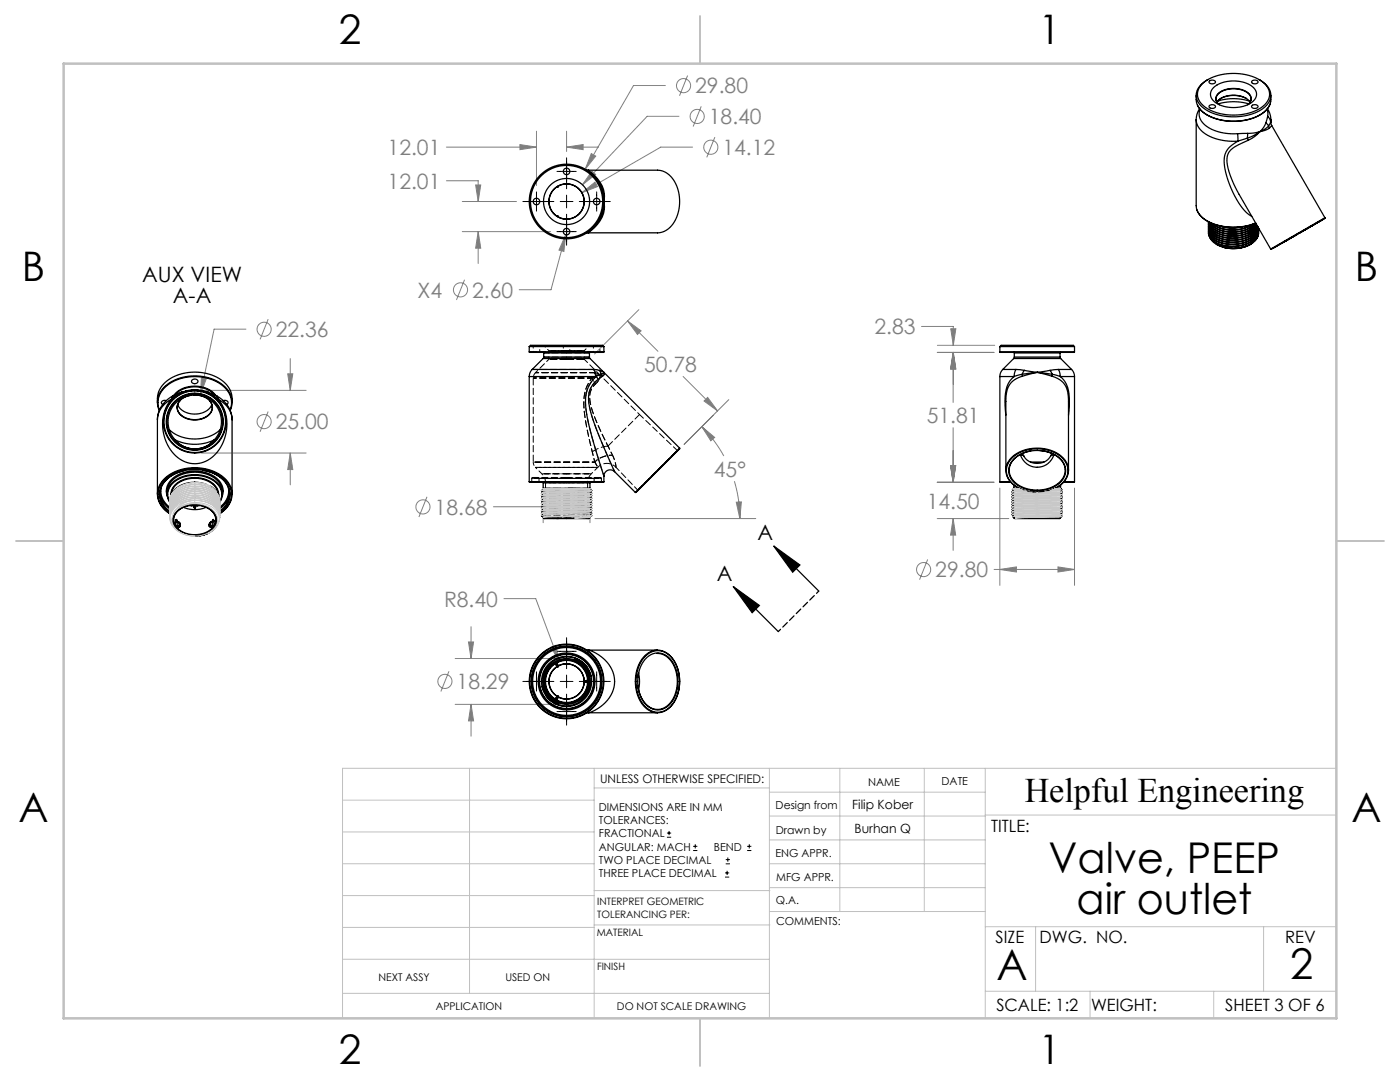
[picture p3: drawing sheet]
<svg xmlns="http://www.w3.org/2000/svg" width="279mm" height="216mm" viewBox="0 0 279 216" stroke-linecap="round" stroke-linejoin="round" font-family="sans-serif">
<g fill="none" stroke="#808080" stroke-width=".2">
<path d="M132.8 17.1h-6.4l-9.6 16.7M137.2 15.1l-1.6 4M89.1 29.4h18M89.1 36.1h6.3v4.1M94.9 36.9h1l-.5 3.3zM103.8 28.8l3.3 .6-3.3 .5zM107.1 26.2v10.8M113.1 29.4h6.3M113.1 26.2v4M113.1 29.4l3.3-.6v1.1zM116.1 38.4l2.6-2 .5 .8zM118 30.6l.9 .6-2.1 2.6z"/>
<path d="M118.1 34.1l.8 .7-2.7 2.1zM135.5 23.2h-6.3l-13 13.7M138.2 29.4h-6.3l-15.8 9M139.9 21.2l-1.6 4.1M142.7 27.4l-1.6 4M92.3 46.2h17.6M92.3 40.2h10.8M92.7 55.8l-1.6 4.1M95.4 46.2v6.4M95.4 46.2l.5 3.3h-1zM112.9 46.8l-2.9 11h-6.4M112.9 46.8l-.4 3.4-.9-.3z"/>
<path d="M40.1 77.9h21M40.2 75.3l1 .2-1.2 3.2zM49.1 65.7h-6.4l-2.7 13M53.5 63.7l-1.6 4M57.4 74.6h1l-.5 3.3zM57.9 71.5v6.4M125.2 64l6.1 6.1M125.2 64l2.7 2-.7 .7zM127.5 61.8l-8.8 8.8M136.3 75.1l6.9 6.9M145.4 79.7l-8.9 9M183.9 65.1h6.4v3.8"/>
<path d="M187 70.3h11.4M187.1 68.9h11.4M189.7 65.6h1.1l-.5 3.3zM190.2 70.3l.5 3.3h-1zM190.2 70.3v10M190.3 70.3v6.4M190.3 70.3l.5 3.3h-1.1zM40.1 90.4h21M53.5 82.1l-1.6 4M57.9 90.4v6.3M57.9 90.4l.5 3.3h-1zM85.2 99.1l-1.6 4.1"/>
<path d="M108.4 98.7v5.6M117.7 98.7v5.6M140.1 85.1l2.5 2.2-.7 .6zM140.1 85.1a25.9 25.9 0 0 1 4.4 5.9M140.5 80l.7-.7 2 2.7zM146.6 96a25.9 25.9 0 0 1 1.1 7.5M187 96.2h11.4M189.7 92.9h1l-.5 3.3zM190.2 85.3v10.9M199.5 97.4v19.4M214.4 97.4v19.4M98.5 101.1h19.2"/>
<path d="M100.6 119.4h6.3l4.7 12.6M108.4 101.1l3.3-.5v1zM114.4 100.6l3.3 .5-3.3 .5zM118.7 103.5h32.1M146.9 100.2l1.1-.1-.3 3.4zM185.1 111.6l-1.6 4.1M187 103.5h14.3M190.2 103.5l.5 3.3h-1zM190.2 103.5v6.3M198.4 113.6h16M199.5 113.6l3.3-.5v1zM211.1 113.1l3.3 .5-3.3 .5z"/>
<path d="M89.6 133.9l-1.6 4.1M90.8 131.4h21M93.5 128.1h1l-.5 3.3zM94 125.1v6.3M110 129.1l.9-.3 .7 3.2zM90.8 140.5h21M94 140.5v6.4M94 140.5l.5 3.3h-1z"/>
<circle cx="136.4" cy="17.1" r="1.41"/>
<circle cx="139.1" cy="23.2" r="1.41"/>
<circle cx="141.9" cy="29.4" r="1.41"/>
<circle cx="91.9" cy="57.8" r="1.41"/>
<circle cx="52.7" cy="65.7" r="1.41"/>
<circle cx="52.7" cy="84.1" r="1.41"/>
<circle cx="84.4" cy="101.1" r="1.41"/>
<circle cx="184.3" cy="113.7" r="1.41"/>
<circle cx="88.8" cy="136" r="1.41"/>
</g>
<g fill="none" stroke="#000" stroke-width=".2">
<path d="M107.1 38.3v3.8M111.2 34.2h3.8M113.1 31.5v6.2M113.1 38.9v2.6M119.1 38.3v3.8M104.4 40.2h6.1M111.2 46.2h3.8M111.8 40.2h2.5M113.1 42.8v6.1M115.6 40.2h6.2M104.4 136h6.1M107.1 134.1v3.8"/>
<path d="M111.2 130h3.8M111.8 136h2.5M113.1 127.3v6.1M113.1 134.7v2.5M113.1 138.5v6.2M115.6 136h6.2M119.1 134.1v3.8M111.2 142h3.8M133.1 167.1h.8M133.1 166.2h.8M133.5 165.8v.8M138.3 169.7h.9"/>
<path d="M138.3 168.9h.9M138.8 168.5v.8M144.7 175h.8M144.7 174.2h.8M144.8 172.4h.9M144.8 171.5h.9M145.1 173.8v.8M145.3 171.1v.8M149.1 169.7h.9M149.1 168.9h.9M149.5 168.5v.8"/>
</g>
<path d="M146.3 117l5.2 3.8-1.4 1.5zM146.3 117l9 9M154.4 109l5.2 3.7-1.4 1.5zM154.4 109l9 8.9" fill="none" stroke="#000" stroke-width=".25"/>
<path d="M155.3 126l8.1-8.1" fill="none" stroke="#000" stroke-width=".25" stroke-dasharray="1.3 .6" stroke-dashoffset=".6"/>
<g fill="none" stroke="#c0c0c0" stroke-width=".2">
<path d="M68.4 159.7h50.2M93.7 153.3v44.9M118.6 153.3v49.9M118.6 157.2h34.9M153.5 153.3v49.9M153.5 158.1h43.1M167.6 153.3v28.6M184.5 153.3v28.6M196.6 153.3v49.9M266.7 153.3h-198.3v49.9M68.4 178.7h50.2M68.4 172.4h50.2"/>
<path d="M68.4 166h50.2M118.6 177.7h35.1M153.5 167.6h43.1M153.5 162.8h43.1M153.5 172.4h43.1M153.5 177.1h43.1M196.6 162.6h70.1M68.4 198.2h85.1M68.4 185.1h50.2M68.4 191.4h50.2M118.6 191.4h34.9M118.6 184.6h35.1"/>
<path d="M153.7 181.9h42.9M196.6 197.8h70.1M196.6 184.9h70.1M206.7 184.9v12.9M217.5 197.8v5.4M242.2 197.8v5.4M252.2 184.9v12.9"/>
</g>
<path d="M139.7 3.2v9.5M3.2 107.9h9.5M266.7 107.9h9.5M139.7 203.2v9.5" fill="none" stroke="#c0c0c0" stroke-width=".25"/>
<path d="M12.7 12.7h254v190.5h-254z" fill="none" stroke="#c0c0c0" stroke-width=".5"/>
<path d="M146.3 117l5.2 3.8-1.4 1.5zM154.4 109l5.2 3.7-1.4 1.5z" fill="#000"/>
<path d="M146.9 100.2l1.1-.1-.3 3.4zM140.1 85.1l2.5 2.2-.7 .6zM125.2 64l2.7 2-.7 .7zM140.5 80l.7-.7 2 2.7zM108.4 101.1l3.3-.5v1zM114.4 100.6l3.3 .5-3.3 .5zM118 30.6l-1.2 3.2 2.1-2.6zM118.1 34.1l-1.9 2.8 2.7-2.1zM116.1 38.4l3.1-1.2-.5-.8zM112.9 46.8l-1.3 3.1 .9 .3zM113.1 29.4l3.3-.6v1.1zM103.8 28.8l3.3 .6-3.3 .5zM95.4 46.2l.5 3.3h-1zM94.9 36.9h1l-.5 3.3zM189.7 92.9h1l-.5 3.3zM190.2 103.5l.5 3.3h-1zM189.7 92.9h1l-.5 3.3zM190.2 70.3l.5 3.3h-1zM189.7 65.6h1.1l-.5 3.3zM190.3 70.3l.5 3.3h-1.1zM199.5 113.6l3.3-.5v1zM211.1 113.1l3.3 .5-3.3 .5zM40.2 75.3l-.2 3.4 1.2-3.2zM57.4 74.6h1l-.5 3.3zM57.9 90.4l.5 3.3h-1zM110 129.1l1.6 2.9-.7-3.2zM93.5 128.1h1l-.5 3.3zM94 140.5l.5 3.3h-1z" fill="#808080"/>
<g fill="none" stroke="#000" stroke-width=".25">
<path d="M238.7 19a4 4 0 0 0 3 4.3 11.3 11.3 0 0 0 10.5-.9 3.2 3.2 0 0 0 1.4-2.5v-.9M239.9 16.8a10.4 10.4 0 0 1 9.8-1.6 4.7 4.7 0 0 1 3.7 3.5 3.9 3.9 0 0 1-2.9 3.4 10.8 10.8 0 0 1-10.3-1 2.76 2.76 0 0 1-.3-4.3zM241.1 15.9a3.4 3.4 0 0 0-2.1 4.2 7 7 0 0 0 5.8 3.1 9.5 9.5 0 0 0 8.2-2.4 2.91 2.91 0 0 0-.9-4.4l-.8-.5M241.4 16.2a.72 .72 0 0 1 1.2 .2 .69 .69 0 0 1-.7 .3 .69 .69 0 0 1-.6-.5zM242.2 17.5a6.6 6.6 0 0 1 8 .1 1.9 1.9 0 0 1-.8 3.1 6.7 6.7 0 0 1-7.3-.6 1.73 1.73 0 0 1 .1-2.6zM242.7 19.7a2.73 2.73 0 0 1 2.8-1.9 3.9 3.9 0 0 1 4.1 1.5l.1 .7-.2 .4M242.7 19.7v.4M248.7 19.6a5 5 0 0 0-5.8 .7M249.9 16.1a.69 .69 0 0 1 1.2 .4 .75 .75 0 0 1-1.3-.2zM111.2 37.3h.1M111.3 37.2v.1M111.4 37.2h.1"/>
<path d="M111.4 37.2l-.1 .1M111.5 37.1l-.1 .1M117 33.9h.1M117 33.9l.5 .1M117.5 34a8.6 8.6 0 0 1 2.7 3.2M117.5 34h13.7a4.7 4.7 0 0 1 4.1 4 7.4 7.4 0 0 1-2.4 8l-1.5 .5h-13.9M118.9 35.6l1.1 1.6M120 37.2l.5 1.5v1.5M120 37.2h.2M120 37.2l-.1 .1M120.2 37.2a4.7 4.7 0 0 1 .3 3M238.7 23.9v17.1a4.3 4.3 0 0 0 3.4 3.6 12.4 12.4 0 0 0 8.5-.1 10.7 10.7 0 0 1-10.8-1.2l-.4-.5-.5-1"/>
<path d="M238.7 23.9a4.1 4.1 0 0 0 3.2 3.5 11.8 11.8 0 0 0 5.2 .8M239.4 21.7a4 4 0 0 0-.7 2.2M239.5 21.8a2.97 2.97 0 0 0 1.8 3.7 10.2 10.2 0 0 0 5.7 1.2M241.4 21a.69 .69 0 0 1 1.2 .4 .75 .75 0 0 1-1.3-.2zM242.7 20.1l.2 .3M242.9 20.3v.1a4.8 4.8 0 0 1 5.7-.8l.8 .7M243 20.2a10.3 10.3 0 0 1 6.4 0M243.1 20.7h.1a11.1 11.1 0 0 1 6 0M247 26.7l.1 1.5M247.1 28.2a4.6 4.6 0 0 0-2.5 6 17.4 17.4 0 0 0 4.5 8.5l.7 .5M248.9 27.6l-1.8 .6M248.9 27.6l.2 .4"/>
<path d="M249 26.6l-2 .1M249 26.6l-.1 1M249.1 28l-1 .5a4.4 4.4 0 0 0-3.2 2.9 13.6 13.6 0 0 0 1.7 6l7 12.3M249.5 20.3l-.5 .6M249.5 20.3a1.63 1.63 0 0 0-1.2-2.3 5 5 0 0 0-5.4 .9 1.4 1.4 0 0 0 .5 2M249.9 21.1a.72 .72 0 0 1 1.2 .2 .69 .69 0 0 1-.7 .4 .69 .69 0 0 1-.6-.6zM251.4 26.3l-1 .9-1.3 .8M251.4 26.3l-2.4 .3M251.4 26.3l-1.1 .7-1.4 .6M252.6 24.5l-.4 .9-.8 .9M252.6 24.5l.6 .6M252.9 21.8l.1 .6v.8"/>
<path d="M252.9 21.7a3.9 3.9 0 0 1 .7 2.2M253 23.2l-.4 1.3M253 23.2l.4 .6 .2 .6M253.2 25.1l.1 .5M253.2 25.1l-.7 .7-1.1 .5M253.3 25.6l-.7 .4-1.2 .3M253.5 20.8a5.9 5.9 0 0 1-4.6 3.1 10.5 10.5 0 0 1-8.9-1.5l-1-1.4M253.6 24.4l-.4 .7M253.6 24.4h.1M253.6 24.4l.2 .6M253.6 23.9v.5M253.8 25l-.5 .6"/>
<path d="M253.8 25l10.6 18.4M111.3 43.1l.1 .1M111.3 43.1l-.1 .1M111.3 43.1v.1M111.4 43.2l.1 .1M111.4 43.2v.1M116.5 40.2v.1M116.5 40.3l.1 .1M116.5 40.3h.1M116.6 40.2h-.1M116.6 40.1l-.1 .1M117 46.6h.1"/>
<path d="M117.5 46.5l-.5 .1M119.9 43.1l.1 .1M120 43.2l-1.1 1.6M120.2 43.2h-.2M120.2 43.2a10.3 10.3 0 0 1-2.7 3.3M120.5 40.2v1.5l-.5 1.5M120.5 40.2l.1 .6a4.6 4.6 0 0 1-.4 2.4M241.2 44.8a3.1 3.1 0 0 0 2.8 2.5 7.2 7.2 0 0 0 6.7-1.5l.3-.6-.5 .8-.8 .6M241.2 45.6a2.76 2.76 0 0 0 2.3 2.4 7.3 7.3 0 0 0 7.1-1.3l.6-1.2a2.49 2.49 0 0 1-1.5 2.3M241.2 44.4a2.68 2.68 0 0 0 2.3 2.4 6.7 6.7 0 0 0 7.4-1.7v-.1M241.2 45.2a2.76 2.76 0 0 0 2.3 2.4 6.7 6.7 0 0 0 7.4-1.7l.2-.5M241.2 44.6a2.51 2.51 0 0 0 2.1 2.4 7.9 7.9 0 0 0 6.4-.4"/>
<path d="M241.2 44.3a2.72 2.72 0 0 0 2.3 2.4 8 8 0 0 0 6.2-.6M241.2 46.3a2.54 2.54 0 0 0 2.1 2.4 8 8 0 0 0 6.4-.5M241.2 45.5a2.54 2.54 0 0 0 2.1 2.4 7.9 7.9 0 0 0 6.4-.5M241.2 45.9a3 3 0 0 0 2.8 2.6 7.9 7.9 0 0 0 5.7-.7M241.2 45a2.39 2.39 0 0 0 1.9 2.4 7.9 7.9 0 0 0 6.6-.4M241.2 44.3a3.6 3.6 0 0 0 3.1 2.3 6.6 6.6 0 0 0 6.5-1.8l-1.1 .9M241.2 44.3a3.9 3.9 0 0 0 3.7 2.3 7.9 7.9 0 0 0 4.8-.9M241.3 44.3a4.7 4.7 0 0 0 4.3 2 6.5 6.5 0 0 0 5-1.7M241.4 44.4a5.5 5.5 0 0 0 4.9 1.9 7.3 7.3 0 0 0 3.4-1M241.5 47.4a4.9 4.9 0 0 0 4.6 2.1h1.1M241.8 44.5a7.3 7.3 0 0 0 8.2 .3M241.9 44.6a7.4 7.4 0 0 0 7.8 .3"/>
<path d="M242.7 48.7a7.1 7.1 0 0 0 6.8 .1M243.1 45a8 8 0 0 0 5 .2M243.5 45.1a8.2 8.2 0 0 0 4.2 .2M248.9 49l-1.7 .5M249.5 47.9l.2 .3M249.5 46.7l.2 .3M249.5 45.9l.2 .2M249.5 45.5l.2 .2M249.5 47.1l.2 .3M249.5 46.3l.2 .3M249.5 45.1l.2 .2M249.5 47.5l.2 .3"/>
<path d="M249.5 48.3l.2 .3M249.5 48.8h.1M249.5 48.8a7.4 7.4 0 0 1-5.2 .6 8 8 0 0 0 4.6-.4M249.7 44.9h.1M249.7 48.6l-1.1 .5-1.4 .4M249.9 44.8l-.2 .1M250.1 48.4l-.6 .4M250.6 44.6l-.9 .7M250.9 45l-1.2 1.1M251.1 45.4l-.4 .7-1 .9M251.2 45.5a2.7 2.7 0 0 1-1.5 1.9M251.2 45.8a2.53 2.53 0 0 1-1.5 2.4"/>
<path d="M251.2 46.3a2.5 2.5 0 0 1-1.5 2.3M251.2 46a2.96 2.96 0 0 1-2.5 2.7 7.1 7.1 0 0 1-7-1l-.4-.5-.1-.7M251.2 45.6v.1a3 3 0 0 1-2.4 2.6 7.1 7.1 0 0 1-7.1-1l-.4-.7-.1-.6M251.2 46.5a3 3 0 0 1-2.3 2.5M253.6 49.7h.1M258.9 46.8l-2.9 1.6M258.9 46.8l-2.7 1.5M259.3 46.5l4.7-2.7-9.9 5.7M264.4 43.6l-10.7 6.1M264.4 43.6l-5.1 2.9M264.4 43.4v.2M264.4 43.4l-10.8 6.3"/>
<path d="M33.2 79.9a.52 .52 0 0 0-.8 .1 .52 .52 0 0 0 .1 .7M34.3 79.6a8.3 8.3 0 0 0 2.5 12.5 6 6 0 0 0 7.7-3.7 8.2 8.2 0 0 0-1-8.8M34.3 79.6a4.9 4.9 0 0 0-2.9 4.1M34.5 79a5.5 5.5 0 0 0-3.1 4.7M34.5 79l-.2 .6M34.6 78.9l-.1 .1M34.7 78.9a5.7 5.7 0 0 1 8.4 0M35 78.8a5.7 5.7 0 0 1 7.8 0M35.9 78.6l-1.6 1M35.9 78.6v.1M35.9 80l-.4 .7-.1 .6M36.2 78.3l-1.7 .7"/>
<path d="M36.2 78.3l-.3 .3M36.3 78.2l.9-.2a9.8 9.8 0 0 1 4.3 .2M36.3 78.2l-.1 .1M38.2 78.9a2.77 2.77 0 0 0-2.8 2.7 3.5 3.5 0 0 0 4.2 2.2 2.76 2.76 0 0 0 2.7-2.9l-.5-.9M38.3 77.9l-1.4 .3-1 .4M38.3 75.9a.6 .6 0 0 1 .8-.3 .6 .6 0 0 1 .3 .8 .61 .61 0 0 1-.8 .1 .61 .61 0 0 1-.3-.6zM38.9 78.8h.4M38.9 78.8h.6M38.9 78.8h-.2M39.3 77.9l1.1 .2 1.5 .5M39.5 78.9a3.8 3.8 0 0 1 2.3 1.1M40.8 78.1a6.3 6.3 0 0 0-3.8 0"/>
<path d="M41.4 78.2l.1 .1M41.5 78.3l1.7 .7M41.5 78.3l.4 .3M41.8 80l.5 .7 .1 .6M41.9 78.6v.1M41.9 78.6l1.6 1M43.1 78.9l.1 .1M43.2 79l.3 .6M43.2 79a5.6 5.6 0 0 1 3.1 4.7M43.5 79.6a4.9 4.9 0 0 1 2.8 4.1M44.6 79.9a.53 .53 0 0 1 .7 .1 .53 .53 0 0 1 0 .7M105.6 70.2l.1 .1 14.8-.1"/>
<path d="M105.6 69.2h14.9M105.6 69.2a1.83 1.83 0 0 1 1.6-.3h12.3a1.03 1.03 0 0 1 1 .3M105.6 75.1h13.3M105.6 70.2h14.9M105.6 69.2v1M105.6 75.1v21M106.2 73.7a2 2 0 0 0-.6 1.4M106.2 73.7h12.3M108.4 71.5h9.4M108.4 71.5l-2.2 2.2M108.4 70.3l.1 .1M108.5 71.3l-.1 .2"/>
<path d="M108.5 71.3h9.1M108.5 70.4h9.1M108.5 70.4v.9M117.6 71.3l.2 .2M117.6 70.4v.9M117.7 70.3l-.1 .1M117.8 71.5l17.8 17.9M118.5 73.7l.3 .7 .1 .7M118.5 73.7l1.1 .2M118.9 75.1a7.7 7.7 0 0 0-1.8 7.5 129.4 129.4 0 0 0 3.4 12.4M119.6 73.9l.9 .4M119.6 73.9l.4 .8"/>
<path d="M120 74.7l-1.1 .4M120 74.7l.2 .4M120.2 75.1a5.1 5.1 0 0 0-2.5 6.4l1.6 4.8 3.4 7.8M120.5 74.3l.1 .4-.4 .4M120.5 74.3l-.5 .4M120.5 69.2v1M199.5 70.2l.1 .1 14.8-.1M199.5 69.2h14.9M199.5 69.2a1.83 1.83 0 0 1 1.6-.3h12.3a1.03 1.03 0 0 1 1 .3M199.5 75.1h2.9M199.5 70.2h14.9M199.5 69.2v1"/>
<path d="M199.5 75.1v21M200.1 73.7a2 2 0 0 0-.6 1.4M200.1 73.7h2.7M202.3 71.5h9.4M202.3 71.5l-2.2 2.2M202.3 70.3l.1 .1M202.4 75.1a6.4 6.4 0 0 0-1.8 5.6l.1 2.2M202.4 71.3l-.1 .2M202.4 71.3h9.2M202.4 70.4h9.2M202.4 70.4v.9M202.8 73.7l1.6 .2"/>
<path d="M202.8 73.7l-.4 1.4M204 74.7l-1.6 .4M204 74.7v.4M204 75.1a4.2 4.2 0 0 0-3.3 4.7v14M204.4 73.9l-.4 .8M204.4 73.9l2.6 .4M207 74.3l-3 .8M207 74.3l3 .8M207 74.3l3 .4M207 74.3l-3 .4M209.6 73.9l.4 .8M209.6 73.9l-2.6 .4"/>
<path d="M210 75.1a4.1 4.1 0 0 1 3.2 4.3v14.4M210 74.7v.4M210 74.7l1.6 .4M211.2 73.7l-1.6 .2M211.2 73.7l.4 1.4M211.2 73.7h2.7M211.6 71.3l.1 .2M211.6 70.4v.9M211.6 75.1a6.4 6.4 0 0 1 1.8 5.5l-.2 2.3M211.6 75.1h2.8M211.7 70.3l-.1 .1M211.7 71.5l2.2 2.2"/>
<path d="M213.9 73.7a2 2 0 0 1 .5 1.4M214.4 69.2v1M214.4 75.1v21M31.4 98.6a4.8 4.8 0 0 0 2.5 3.9 4.3 4.3 0 0 1-1.2-6.7 9.2 9.2 0 0 1 12.3 0 4.2 4.2 0 0 1-1.1 6.7M31.4 80.3l.4 1.6M31.4 80.3a5.4 5.4 0 0 1 4.3-5.6 9.3 9.3 0 0 1 9.6 2.1 4.4 4.4 0 0 1 1 3.5M31.4 98.6a5.7 5.7 0 0 1 4.8-4.9 9 9 0 0 1 9.3 2.5l.6 1 .2 1.4M31.4 80.3a5.7 5.7 0 0 1 4.8-4.9 9 9 0 0 1 9.3 2.5l.6 1 .2 1.4M31.4 83.7v14.9M31.9 98.4a4.4 4.4 0 0 0 2 3.1M32.2 97.3a3.9 3.9 0 0 0 1.7 3.9M33.4 98.6l.1 .7 .4 .9"/>
<path d="M33.4 98.6a4.3 4.3 0 0 1 3.9-3.7 6.2 6.2 0 0 1 6.8 2.5l.3 1.2M33.4 98.6a4 4 0 0 1 3.3-4.1 6.6 6.6 0 0 1 7.2 2l.4 .9 .1 1.2M33.8 85.7a7.8 7.8 0 0 0 10.2 0M34.9 87.7l.7 .7M34.9 87.7l.6 .7M34.9 87.7a5.3 5.3 0 0 1 .3-7.4 5.3 5.3 0 0 1 7.4 0 5.3 5.3 0 0 1 .2 7.4M34.9 87.7a8.9 8.9 0 0 0 7.9 0M35.4 81.3a3.1 3.1 0 0 0 3.5 2.4 3.1 3.1 0 0 0 3.5-2.4M35.4 81.3h.1M35.5 80.7a4 4 0 0 0 5.3 1.5 2.65 2.65 0 0 0 1.5-1.5M35.5 88.4a5.2 5.2 0 0 0 6.7 0M35.5 88.4h.1"/>
<path d="M35.6 88.4a5.2 5.2 0 0 0 6.5 0M36.6 94a5.4 5.4 0 0 0-4.7 4.6 4.3 4.3 0 0 0 2 3.4M38.9 96.2a4.7 4.7 0 0 0-4.9 3M38.9 96.2l1.1 .1 1.2 .4M38.9 96.2v.1M38.9 99.2v.3M40.5 93.8a5.9 5.9 0 0 1 5.3 4.3 4.1 4.1 0 0 1-1.9 3.9M42 97l.3 .2a3.1 3.1 0 0 1 1.5 2.3M42.2 88.4h-.1M42.3 81l.1 .3M42.8 87.8l-.7 .6M42.8 87.7l-.6 .7"/>
<path d="M42.8 87.7h.1M43.5 98.5a4.2 4.2 0 0 0-4.4-3.1 4.4 4.4 0 0 0-4.9 3.1v.1M43.6 98.7a3.6 3.6 0 0 0-3-3.2 5.5 5.5 0 0 0-6.2 1.9l-.3 .9v.5M44.3 99.1a3.4 3.4 0 0 0-1.9-4.2 7.1 7.1 0 0 0-8.6 1.2 2.94 2.94 0 0 0-.4 3.1M44.4 98.6l-.2 .9-.3 .7M45.6 97.3a3.9 3.9 0 0 1-1.7 3.9M45.8 98.4a4.4 4.4 0 0 1-1.9 3.1M45.9 81.8a4.4 4.4 0 0 0-2.4-5.5 9.4 9.4 0 0 0-10.8 1.2 3.9 3.9 0 0 0-.9 4.3M46.3 98.6a4.7 4.7 0 0 1-2.4 3.9M46.3 80.3l-.3 1.6M46.3 83.7v14.9M105.6 96.1l.1 .1 14.8-.1"/>
<path d="M105.6 96.1h14.9M108.1 97.9v.1M108.1 98.9v.1M108.1 99.9v.1M108.1 98.4v.1M108.1 99.4v.1M108.1 98.4h.1M108.1 98.9h.1M108.1 99.4h.1M108.1 99.9h.1M108.1 97.9l.4 .3-.4 .2M108.1 98.4l.4 .3-.4 .2"/>
<path d="M108.1 98.9l.4 .3-.4 .2M108.1 99.4l.4 .3-.4 .2M108.1 99.9l.4 .3-.4 .2M108.3 96.2l.1 .1M108.4 97.5l-.1 .1 .2 .1-.4 .2M108.4 97.5h.1M108.4 97.4v.1M108.4 97.4h9.3M108.4 96.3h9.3M108.4 96.3v1.1M108.6 98.1l-.4 .3M108.6 98.6l-.4 .3"/>
<path d="M108.6 99.1l-.4 .3M108.6 99.6l-.4 .3M117.7 97.7l.4 .2M117.7 97.4l.2 .2-.2 .1M117.7 96.3v1.1M117.8 97.6l-.2 .1M117.8 96.2l-.1 .1M118 98l-.4 .2M118 98.5l-.4 .2M118 99l-.4 .2M118 99.5l-.4 .2M118 100l-.4 .2"/>
<path d="M118 98l-.3 .2 .4 .2M118 98.5l-.3 .2 .4 .2M118 99l-.3 .2 .4 .2M118 99.5l-.3 .2 .4 .2M118 100l-.3 .2 .4 .2M118.1 97.9h.1M120.5 95v1.1M122.7 94.1a1.25 1.25 0 0 0-1.4-.3 1.25 1.25 0 0 0-.8 1.2M122.7 94.1l4.1 4.2M135.6 89.4l-3.1 3.3-5.7 5.6M135.6 89.4l-8.8 8.9M199.5 96.1l2.2 .1"/>
<path d="M199.5 96.1h2.1M200.7 93.8a4.9 4.9 0 0 0 4.5 4.3l1.8 .2M200.7 93.8a4.9 4.9 0 0 1 4.5-4.2 7.2 7.2 0 0 1 7.5 2.5l.4 .9 .1 .8M201.8 91.5a7.6 7.6 0 0 1 10.7 .4 3.6 3.6 0 0 1-1.6 5.4 7.7 7.7 0 0 1-9.4-1.4 3.3 3.3 0 0 1 .3-4.4zM202 98.1v.1M202 98.6v.1M202 99.1v.1M202 99.6v.1M202 99.7l.4 .2M202 98.2l.4 .2M202 98.7l.4 .2M202 99.2l.4 .2"/>
<path d="M202.2 91.7a7 7 0 0 1 9.8 .4 3.3 3.3 0 0 1-1.4 4.9 7.1 7.1 0 0 1-8.7-1.2 3 3 0 0 1 .3-4.1zM202.3 97.4l-.3 .3 .4 .2-.4 .2M202.3 96.8v.6M202.3 97.4h1.1M202.3 97.4h.1M202.4 99.9l-.4 .2M202.4 98.9l-.4 .2M202.4 98.4l-.4 .2M202.4 99.4l-.4 .2M203.6 90.7l.1 .2M203.7 90.9a3.5 3.5 0 0 0 3.3 2.3 3.5 3.5 0 0 0 3.3-2.3M203.7 90.9l.6 .1"/>
<path d="M204.1 90.5l.2 .5M204.3 91a3.2 3.2 0 0 0 5.4 0M205.7 92.2h2.6M207.5 89.9a5.2 5.2 0 0 1 5 3.4 3.8 3.8 0 0 1-3 4.1 6.7 6.7 0 0 1-7.6-2 3.3 3.3 0 0 1 1.7-4.7l2.1-.7M209.9 90.5l-.2 .5M210.3 90.9l-.6 .1M210.4 90.7l-.1 .2M210.6 97.4h1.1M211.6 99.9l.4 .3-.4 .2M211.6 97.9l.4 .2-.4 .3M211.6 99.4l.4 .3-.4 .2M211.6 98.4l.4 .2-.4 .3"/>
<path d="M211.6 98.9l.4 .3-.4 .2M211.6 97.4h.1M211.7 97.5h.1M211.7 96.8v.6M211.7 97.4v.1M211.7 97.5l.2 .2-.3 .2M212.3 96.1h2.1M213.2 93.8a4.9 4.9 0 0 1-4.4 4.3l-1.8 .2M214.4 96.1l-2.2 .1M33.9 102.1v.1a4 4 0 0 1 0-7.1 9 9 0 0 1 10.9 .8 4 4 0 0 1-.9 6.3v-.1M33.9 100v.1M33.9 100.4h.1"/>
<path d="M33.9 100.7v.1M33.9 101.1h.1M33.9 101.4v.1M33.9 101.8h.1M33.9 102.8v.1M33.9 103.2h.1M33.9 100.1a3.2 3.2 0 0 1 1.6-4.4 6.7 6.7 0 0 1 8.2 1.2 2.82 2.82 0 0 1 .2 3.2M34.9 105l.5 .1M35 104.9l-.1 .1M35 104.9l.4 .1M35 104l.4 .1M35 104v.9"/>
<path d="M35 104l.3 .1M35 104h.1M35.2 102.1a5.3 5.3 0 0 1 7.8 .5 2.8 2.8 0 0 1-2.1 3.9 5 5 0 0 1-6.3-1.9l-.1-1.2 .3-.8zM35.2 103.7l.1 .1M35.2 103.7l-.2 .3M35.2 103.7l.1 .4M35.2 103.7l.2 .3M35.3 103.8v.2zM35.3 103.8v.1M35.3 104.1h.1M35.4 105v.1M35.4 104.1v.9"/>
<path d="M35.4 104.1l.1 .1M35.4 105.6a5.5 5.5 0 0 0 6.9 0M35.4 104h.1M35.4 104l.2 .1M35.4 104l-.1 .1M35.5 105.5a5.3 5.3 0 0 0 6.8 0M35.5 105.5l-.1 .1M35.5 105.3v.2M35.5 105.2l-.2 .2 .1 .2M35.5 105.2v.3M35.5 104.2l.3 .3M35.6 104.1l.2 .2"/>
<path d="M35.6 104.1l.3 .4M35.6 104.1l-.1 .1M35.8 104.9v.1M35.8 104.9h.1M35.8 104.5h.1M35.8 104.9l-.4 .1M35.8 104.5v.4M35.8 105l-.4 .1M35.8 105l.1 .1M35.9 105.1h.1M35.9 104.4v.2M35.9 104.9l-.1 .1"/>
<path d="M35.9 104.9v.1M35.9 104.5v.1M35.9 104.5v.4M35.9 105.1l-.4 .1M35.9 104.4l.1 .2M35.9 105v.1M35.9 104.6h.1M35.9 104.6l.1 .4M36 105h.1M36 105l-.1 .1M36.6 101.2a5.7 5.7 0 0 0 4.5 0M37.7 100.9l1 .1"/>
<path d="M38 100.8a3.3 3.3 0 0 0-3.3 3.1l.3 1M38.4 100.8l.4 .2M38.4 100.8a3.7 3.7 0 0 0-3.8 3l.3 1.2M38.4 100.8h.1M38.4 100.8l.3 .1M38.7 100.9h.1M38.7 100.9l.1 .1M38.7 100.9v.4M38.7 101.3h.1M38.8 101v.3M38.8 101.3h.1M38.9 101.3h.1"/>
<path d="M38.9 101v.3M39 101.3h-.1M39 100.9l-.1 .1M39 100.9v.4M39 100.9h.1M39.3 100.8l-.3 .1M39.3 100.8a3.8 3.8 0 0 1 3.9 2.8l-.1 .7-.3 .7M39.3 100.8l-.4 .2M39.3 100.8h.1M40 100.9l-1 .1M40.1 100.9a3.1 3.1 0 0 1 2.9 3.3l-.3 .7M41.6 106.4l-1.7 .5a4.3 4.3 0 0 0 3.3-2 4.8 4.8 0 0 1-4.3 2.1"/>
<path d="M41.8 105v.1M41.8 105l.1 .1M41.8 105h.1M41.8 104.6h.1M41.8 104.6v.4M41.8 104.4v.2M41.8 105.1l.4 .1M41.8 104.9l.1 .1M41.8 104.9v.1M41.8 104.5v.1M41.8 104.5v.4M41.9 104.4l-.1 .2"/>
<path d="M41.9 105.1h-.1M41.9 105.1l.3 .1M41.9 105v.1M41.9 105l.4 .1M42 104.9h-.2M42 104.9l-.1 .1M42 104.5h-.2M42 104.9l.4 .1M42 104.5v.4M42.1 104.1l-.3 .4M42.1 104.1l.1 .1M42.1 104.1l-.2 .2"/>
<path d="M42.2 105.2l.1 .3M42.2 104.2l-.2 .3M42.2 105.2l.2 .2-.1 .2M42.2 105.2h.1M42.3 105.5v.1M42.3 105.3v.2M42.3 104l.1 .1M42.3 104l-.2 .1M42.4 105l-.1 .1M42.4 104.1v.9M42.4 104.1l-.2 .1M42.4 104.1h.1"/>
<path d="M42.5 103.8l-.1 .2zM42.5 103.8l-.1 .1M42.5 103.7l.2 .3M42.5 103.7v.1M42.5 103.7l-.1 .4M42.5 103.7l-.2 .3M42.7 104l-.3 .1M42.7 104h.1M42.7 104.9l.1 .1M42.7 104.9l-.3 .1M42.7 104v.9M42.8 105l-.5 .1"/>
<path d="M43.9 100v.1M43.9 100.4h.1M43.9 100.7v.1M43.9 101.1h.1M43.9 101.4v.1M43.9 101.8h.1M43.9 102.5h.1M43.9 102.8v.1M43.9 103.2h.1M108.1 100.9v.1M108.1 101.9v.1M108.1 100.4v.1"/>
<path d="M108.1 101.4v.1M108.1 102.4v.1M108.1 102.9l.4 .3h-.2l.2 .2M108.1 100.4h.1M108.1 100.9h.1M108.1 101.4h.1M108.1 101.9h.1M108.1 102.4h.1M108.1 102.9h.1M108.1 101.9l.4 .3-.4 .2M108.1 102.4l.4 .3-.4 .2M108.1 100.4l.4 .3-.4 .2"/>
<path d="M108.1 100.9l.4 .3-.4 .2M108.1 101.4l.4 .3-.4 .2M108.1 102.9v.1M108.5 103.4h9.1M108.6 102.1l-.4 .3M108.6 102.6l-.4 .3M108.6 103.1l-.2 .1M108.6 100.1l-.4 .3M108.6 101.1l-.4 .3M108.6 100.6l-.4 .3M108.6 101.6l-.4 .3M118 101.5l-.4 .2"/>
<path d="M118 102l-.4 .2M118 102.5l-.4 .2M118 100.5l-.4 .2M118 101l-.4 .2M118 103l-.3 .2h.1l-.2 .2M118 100.5l-.3 .2 .4 .2M118 101l-.3 .2 .4 .2M118 101.5l-.3 .2 .4 .2M118 102l-.3 .2 .4 .2M118 102.5l-.3 .2 .4 .2M202 100.1v.1M202 100.6v.1"/>
<path d="M202 101.1v.1M202 101.6v.1M202 102.1v.1M202 102.6v.1M202 100.2l.4 .2M202 102.7l.4 .2M202 102.2l.4 .2M202 100.7l.4 .2M202 101.2l.4 .2M202 101.7l.4 .2M202.1 103.1l.3 .3M202.4 101.4l-.4 .2"/>
<path d="M202.4 100.4l-.4 .2M202.4 102.9l-.3 .2M202.4 102.4l-.4 .2M202.4 100.9l-.4 .2M202.4 101.9l-.4 .2M202.4 103.4h9.2M211.6 102.9l.3 .2-.3 .3M211.6 100.4l.4 .3-.4 .2M211.6 102.4l.4 .3M211.6 101.9l.4 .3M211.6 100.9l.4 .2-.4 .3M211.6 101.4l.4 .2-.4 .3"/>
<path d="M212 102.7l-.4 .2M212 102.2l-.4 .2M108.1 136l.1 1M108.1 136h.2M108.3 136a4.7 4.7 0 0 0 3.1 4.3 4.8 4.8 0 0 1-3.2-3.3M110.5 132.5l.3-.1 .2 .2M110.5 132.5a4.3 4.3 0 0 0 0 6.9M110.5 132.5l.1 .1M110.6 132.6h.4M110.6 139.4h-.1M110.6 132.6a4.2 4.2 0 0 0 0 6.8M110.8 131.5l-.1 .1"/>
<path d="M111 139.3v.1M111 139.3l-.4 .1M111 132.6l.2 .4M111 139.4l-.2 .1-.3-.1M111 132.6h.1M111 132.6l.3 .4M111.2 139.4l-.1 .3 .2 .2M111.2 139.4l.1 .1M111.2 132.5l.2 .4M111.2 133a3.5 3.5 0 0 0 0 6M111.2 133a3.5 3.5 0 0 0 0 5.9M111.2 138.9l.1 .1"/>
<path d="M111.2 133l.1 .1M111.2 138.9l-.2 .4M111.3 132.5h-.1M111.3 139.5l.1 .3M111.3 132.5l.2 .4M111.3 133h-.1M111.3 133v.1M111.3 139l-.3 .4M111.3 139h.1M111.3 138.9h-.1M111.3 138.9v.1M111.3 138.9h.1"/>
<path d="M111.3 132a4.3 4.3 0 0 1 6 3.5M111.3 132l-.2 .2 .1 .3M111.3 132l.1 .1M111.4 139l.1 .1M111.4 132.9v.1M111.4 132.9l-.1 .1M111.4 139l-.2 .4M111.4 139.8l-.1 .1M111.4 132.1a4.2 4.2 0 0 1 5.8 3.4M111.4 132.1l-.1 .4M111.4 138.9l.1 .2M111.4 138.9v.1"/>
<path d="M111.4 133l-.1 .1M111.5 132.9h-.1M111.5 132.9l-.1 .1M111.5 139.1l-.2 .4M113.1 132.4a3.5 3.5 0 0 1 3.4 3M113.1 132.5l-1.6 .4M113.1 132.5a3.5 3.5 0 0 1 3.4 2.9M113.1 132.4l-1.7 .4M116.5 136h.1M116.5 136l.1 .1M116.5 135.9v.1M116.5 136.6h.1"/>
<path d="M116.5 136.6a3.5 3.5 0 0 1-5 2.5M116.5 135.4l.1 .4M116.5 136.6a3.5 3.5 0 0 1-5.1 2.5M116.5 135.4h.1M116.6 136.1l-.1 .5M116.6 135.8v.1M116.6 135.8l-.1 .1M116.6 136.1h.4M116.6 136v.1M116.6 135.9h-.1M116.6 136h.4M116.6 135.9v.1"/>
<path d="M117 129.6l.5 .1M117 129.6h.1M117 135.8v.1M117 136.1l.2 .3M117 135.8h-.4M117 136l.3 .2v.2M117 136v.1M117 135.9h-.4M117.2 133.1a5 5 0 0 0-5.6-1.9 5 5 0 0 0-3.5 4.8M117.2 136.4h.1M117.2 135.5l-.2 .3M117.2 136.4a4.2 4.2 0 0 1-5.8 3.4"/>
<path d="M117.3 135.5v.3l-.3 .1M117.3 136.4a4.3 4.3 0 0 1-6 3.5M117.3 135.5h-.1M117.5 129.7l1.3 .6a6.2 6.2 0 0 1 2.9 8.8 7.9 7.9 0 0 1-4.2 3.1M117.5 129.7h13.7M117.8 136a4.9 4.9 0 0 1-4.4 4.8 4.9 4.9 0 0 1-5.2-3.8M117.8 136h.3M118 135a4.9 4.9 0 0 0-5.3-3.9 4.9 4.9 0 0 0-4.4 4.9M118 135a4.8 4.8 0 0 0-3.3-3.3 4.7 4.7 0 0 1 3.1 4.3M118 135l.1 1M118.1 136a5 5 0 0 1-3.5 4.7 5 5 0 0 1-5.6-1.9M127.4 134.3a7.4 7.4 0 0 1 0 3.3"/>
<path d="M127.5 134.2l-.2 1M128.9 130.8a3.5 3.5 0 0 1 5.5 .8 7.8 7.8 0 0 1-.7 9.5 3.5 3.5 0 0 1-5.5-.8 7.8 7.8 0 0 1 .7-9.5zM129.1 131.2a3.3 3.3 0 0 1 5.3 1.2 7.1 7.1 0 0 1-1.3 8.6 3.3 3.3 0 0 1-4.9-1.4 7.3 7.3 0 0 1 .9-8.4zM131.1 130.4a4.2 4.2 0 0 1 3.8 3.7 6.5 6.5 0 0 1-2.3 7.1 3.3 3.3 0 0 1-4.6-2l-.4-1.1-.3-1.3M131.2 129.7a4.9 4.9 0 0 1 4.2 4.5 7.2 7.2 0 0 1-2.5 7.5l-.9 .4-.8 .1M131.2 129.7a4.9 4.9 0 0 0-4.2 4.5 7.2 7.2 0 0 0 2.5 7.5l.9 .4 .8 .1M115.5 140.4h-.1M117 142.3h.1M117.5 142.2l-.5 .1M117.5 142.2h13.7"/>
<circle cx="113.1" cy="34.2" r=".65"/>
<circle cx="107.1" cy="40.2" r=".65"/>
<circle cx="113.1" cy="40.2" r="3.5"/>
<circle cx="113.1" cy="40.2" r="4.6"/>
<circle cx="113.1" cy="40.2" r="7.4"/>
<circle cx="113.1" cy="46.2" r=".65"/>
<circle cx="113.1" cy="40.2" r="7.2"/>
<circle cx="119.1" cy="40.2" r=".65"/>
<circle cx="38.9" cy="84.1" r="6.2"/>
<circle cx="38.9" cy="84.1" r="5.7"/>
<circle cx="38.9" cy="84.1" r="5.6"/>
<circle cx="113.1" cy="136" r="5.7"/>
<circle cx="113.1" cy="136" r="5.4"/>
<circle cx="113.1" cy="136" r="4.4"/>
<circle cx="113.1" cy="136" r="6.8"/>
<circle cx="113.1" cy="136" r="7.4"/>
<circle cx="113.1" cy="136" r="5.5"/>
<circle cx="113.1" cy="136" r="7.5"/>
<circle cx="113.1" cy="136" r="4.6"/>
<circle cx="113.1" cy="136" r="7.1"/>
<circle cx="113.1" cy="136" r="6.9"/>
</g>
<path d="M108.5 68.9l1 1.1M109.6 70v1.6M116.6 71.6v-1.6M116.6 70l1.1-1.1M118.5 73.7l.3 .7 .1 .7M127.6 82.7l-7.9-7.9" fill="none" stroke="#000" stroke-width=".2" stroke-dasharray="1.3 .6" stroke-dashoffset=".8"/>
<path d="M113.1 96.1h6.9h-13.9h7M113.1 95.3h-6.8M113.1 95.5h6.9h-13.9h7M113.1 95.5h-5.5h11h-5.5M113.1 96.1h-5.5h11h-5.5M119.8 95.3h-6.7M135.6 89.4l-8.8 8.9M108.5 103.2l2.9 .2M117.3 101.3v-5" fill="none" stroke="#000" stroke-width=".2" stroke-dasharray="1.3 .6" stroke-dashoffset=".1"/>
<g fill="none" stroke="#000" stroke-width=".2" stroke-dasharray="1.3 .6" stroke-dashoffset=".6">
<path d="M105.6 75.1h13.3M106.9 74.4l-.4 .5-.1 .5M109.5 71.7l-2.6 2.7M118.1 75.4a8.6 8.6 0 0 0-1.4 7.2l.6 3.9 .9 3.7M118.5 73.7l1.1 .2M118.6 74.4l.6 .1 .5 .3M118.9 75.1a7.2 7.2 0 0 0-1.9 7.1l1.2 5.2 2.3 7.6M119.7 74.8l-.5-.3-.6-.1M120 74.7l-1.1 .4M106.4 92.2l.1 .6 .4 .5M113.1 93.3h-6.2h12.4h-6.2M117.9 97.6l-1.3-.1"/>
<path d="M118.2 90.2l-1.3-5.9a12.8 12.8 0 0 1 .3-7.4l.9-1.5M118.7 92.2l.5-.5 1-.5 1.1-.3h1M121.3 89l1 1.9M122.3 90.9l-1-1.9M122.3 90.9h-1l-1.1 .3-1 .5-.5 .5M122.7 94.1l-1.2-2.5a44.4 44.4 0 0 1-4-11.6 5.2 5.2 0 0 1 2.7-4.9M111.4 103.4h5.8M117.2 103.4h-5.8"/>
</g>
<g fill="none" stroke="#000" stroke-width=".2" stroke-dasharray="1.3 .6" stroke-dashoffset=".5">
<path d="M118.9 76.6l.6-.8M118.9 76.6l-.1 .1a3.8 3.8 0 0 0-.9 4.2 47 47 0 0 0 3.4 8.1M118.9 75l.6 .8M119.5 75.8l.3-.6-.1-.4M119.5 75.8l-.6 .8M119.7 74.8l.1 .3-.3 .7M120.2 75.1l.4-.4-.1-.4M120.5 74.3l-.9-.4M113.5 97.4l4.2 .2M117 97.8l1 .1M118.2 90.2l.5 2M118.7 92.2l-.5-2"/>
<path d="M119.3 93.2a2.5 2.5 0 0 1 3.6 0M121.3 89l-.8-1.8a26.7 26.7 0 0 1-2.8-7.8 3.4 3.4 0 0 1 1.2-2.8"/>
</g>
<g fill="none" stroke="#000" stroke-width=".2" stroke-dasharray="1.3 .6" stroke-dashoffset=".4">
<path d="M118.1 75.4h-11.7h11.7M118.1 75.4l.8-.4M118.9 75l-.3-.6M118.9 75l-.8 .4M118.9 75l.8-.2M119.6 73.9l.4 .8M119.7 74.8l-.8 .2M120.5 74.3l-.5 .4M113.5 97.5l-.8-.1M114.3 97.4h-.9M114.3 97.4h-.8M116.6 97.5h-.8"/>
<path d="M118.1 98.4l-10-.4M118.1 99.4l-10-.4M118.1 98.9l-10-.4M118.1 99.9l-10-.4M118.7 92.2l.6 1-.6-1M108.1 102.9l.8 .1M108.2 103h.7M110.6 102l.3-.7M110.9 101.3l-.3 .7M110.9 101.3l.2 .7M110.9 101.3v.7M110.9 102v-.7"/>
<path d="M111 101.3l.4 .7M111 101.3l.2 .7M111.1 102l-.2-.7M111.2 102.2l.1 .7M111.2 102l-.2-.7M111.3 102.2l.1 .7M111.3 102.9l-.1-.7M111.4 102l-.4-.7M111.4 102.9l-.1-.7M116.8 102.2l-.3 .7M116.8 102.3l-.2 .6M117.2 102l.1-.7"/>
<path d="M117.3 101.3l-.3 .7M118.1 100.4l-10-.4M118.1 101.4l-10-.4M118.1 102.4l-10-.4M118.1 100.9l-10-.4M118.1 101.9l-10-.4M118.1 102.9l-10-.4"/>
</g>
<g fill="none" stroke="#000" stroke-width=".2" stroke-dasharray="1.3 .6" stroke-dashoffset=".3">
<path d="M108.5 70.4h4.6M113.1 70h-3.5h7h-3.5M113.1 71.3h-4.6M113.1 70.4h4.5M117.6 71.3h-4.5M118.6 74.4h-11.7h11.7M119.7 74.8l-3.1-3.1M106.1 95.5v.6M107.6 95.5v.6M113.1 94.5h4.9h-9.9h5M118.1 97.9l-2.6-.1M118.6 96.1v-.6"/>
<path d="M120 96.1v-.6M122.3 90.9l.5 1.3 .1 1M122.9 93.2l-.1-1-.5-1.3M122.9 93.2l4.4 4.6M111.1 102.3l.1 .6M111.3 102.3l.2 .6M111.5 102.9l-.2-.7M117 102l.3-.6M117.3 101.4l-.3 .6"/>
</g>
<g fill="none" stroke="#000" stroke-width=".2" stroke-dasharray="1.3 .6" stroke-dashoffset=".7">
<path d="M106.4 68.9v1.4M107.7 70.3v-1.4M112.4 68.9v1.4M113.7 70.3v-1.4M118.1 75.4l.8 1.2M118.4 68.9v1.4M118.9 76.6l-.8-1.2M119.7 70.3v-1.4M108.4 96.3h9.3M113.1 96.1h-7.5M114.3 97.4l1.5 .1M118.7 92.2h-12.3h12.3"/>
<path d="M120.5 96.1h-7.4M110.6 102.1v1.3M110.6 103.4v-1.3M111 103.4v-1.3M111 102.1v1.3M111.2 102.1v1.3M111.3 102.1v1.3M111.3 103.4v-1.3M111.4 102.1v1.3M111.4 103.4v-1.3M117 103.4v-1.3M117 102.1v1.3"/>
<path d="M117.2 103.4v-1.3M117.2 102.1v1.3"/>
</g>
<g fill="none" stroke="#000" stroke-width=".2" stroke-dasharray="1.3 .6">
<path d="M109.5 70h.1M109.6 71.6l-.1 .1M113.1 71.7h-3.6h3.6M113.1 71.6h-3.5h3.5M116.5 71.6v.1M116.5 71.6h.1M116.5 71.7h.1M116.5 71.7v-.1M116.6 70h.1M116.6 71.7h-.1M116.6 71.7v-.1M120 74.7l.2 .4"/>
<path d="M106.1 96.1l-.1 .1M106.3 95.3l-.2 .2M107.4 95.3l.2 .2M107.6 96.1l.1 .1M108.1 98.4h.1M108.1 98.9h.1M108.1 99.4h.1M108.1 99.9h.1M108.2 98l.4 .2M108.2 98.5l.4 .2M108.2 100l.4 .2M108.2 99.5l.4 .2"/>
<path d="M108.2 99l.4 .2M108.4 97.6l.2 .1M108.5 97.7l-.4 .2M108.9 96.3v7.1M113.5 97.5h.2M113.5 97.4h.1M113.7 97.5l3.3 .3M117.7 97.7h.1M118 98.4l-.4-.3M118 98.9l-.4-.3M118 99.4l-.4-.3M118 99.9l-.4-.3"/>
<path d="M118 98l.1-.1M118 99l.1-.1M118.1 98.4l-.1 .1M118.1 99.4l-.1 .1M118.1 99.9l-.1 .1M118.5 96.2l.1-.1M118.6 95.5l.1-.2M119.3 93.3v-.1M120 95.5l-.2-.2M120.1 96.2l-.1-.1M121.3 89h.1M127.3 97.8v.1"/>
<path d="M127.6 82.7l-6.3 6.3M135.3 89.9h-.1M108.1 102.4h.1M108.1 102.9h.1M108.1 100.4h.1M108.1 101.4h.1M108.1 101.9h.1M108.1 100.9h.1M108.2 103h-.1M108.2 101l.4 .2M108.2 101.5l.4 .2M108.2 102.5l.4 .2"/>
<path d="M108.2 100.5l.4 .2M108.2 102l.4 .2M108.3 103.2l3.1 .2M108.5 103.2h.1M108.9 103.4l-.1 .1M110.5 103.5l.1-.1M110.6 102.1v-.1M110.6 103.4h.4M110.6 103.4l-.1 .1M110.6 102.1h.4M110.6 102.1h.1M110.6 102v.1"/>
<path d="M110.6 102h.3M110.9 101.3h.1M110.9 102l.1 .1M111 103.4v.1M111 102.1l-.1-.1M111 102.1l.1 .2M111 102.1h-.3M111 103.4h-.4M111 103.5v-.1M111 101.3h-.1M111 101.3l.2 .5M111.1 102.3l-.1-.2"/>
<path d="M111.1 102.3l.1-.1M111.1 102l.1 .2M111.1 102h-.2M111.1 102h.1M111.2 103.5l.1-.1M111.2 101.8v.1M111.2 101.8l-.2-.5M111.2 102.2h.1M111.2 102.2l-.1 .1M111.2 102.2l-.1-.2M111.2 102h-.1M111.2 102l.1 .2"/>
<path d="M111.2 101.9v.1M111.2 103.4l.1 .1M111.2 103.4h-.2M111.2 102.9v.5M111.2 102v.1M111.2 103.4l-.1 .1M111.2 102h.1M111.2 102v-.2M111.2 102l.1 .1M111.2 102v-.1M111.3 103.4h.1M111.3 102.1v.2"/>
<path d="M111.3 103.4l-.1 .1M111.3 102.1l-.1-.1M111.3 103.5v-.1M111.3 103.4h-.1M111.3 103.5l-.1-.1M111.3 102.2l-.1-.2M111.3 102.2h-.1M111.3 102.9v.5M111.3 102.9h-.1M111.3 103.4v.1M111.3 103.4v-.5M111.3 102.9h.1"/>
<path d="M111.3 103.5l.1-.1M111.3 102.3v-.2M111.3 102.3v-.1M111.4 103.5l.1-.1M111.4 103.5v-.1M111.4 102v.1M111.4 102h-.2M111.4 102.1v-.1M111.4 102.1h-.1M111.4 103.4l-.1 .1M111.4 103.4h-.1M111.4 103.4l-3.2-.4"/>
<path d="M111.4 103.4v.1M111.4 103.4v-.5M111.4 102.9h-.1M111.4 102.9v.5M111.4 103.4h.1M111.4 102.9h.1M111.5 102.9v.5M111.5 103.4h-.2M111.5 103.4h-.1M111.5 103.4l-.1 .1M111.5 102.9h.1M111.5 103.4v-.5"/>
<path d="M116.5 102.9h.1M116.5 103.4h.1M116.5 102.9v.5M116.5 102.9v-.2M116.5 103.4v-.5M116.6 103.4h.4M116.6 102.9v.5M116.6 103.4v.1M116.6 103.4h-.1M116.6 103.5l-.1-.1M116.6 103.5v-.1M116.7 102.3l.1-.1"/>
<path d="M116.8 102.2h.1M116.8 102.2l.2-.2M116.8 102.3l.2-.2M116.8 102.3v-.1M117 102h.1M117 102l-.2 .2M117 102l.1-.2M117 103.4v.1M117 102.1l-.2 .2M117 103.4h.2M117 103.5v-.1M117.2 102.1v-.1"/>
<path d="M117.2 102h-.2M117.2 103.4l.1 .1M117.2 103.4h-.2M117.2 102.1h-.2M117.2 102v.1M117.3 101.4v-.1M117.3 101.3h.1M117.3 103.5l-.1-.1M117.7 103.2l-.1-.1M118 101.4l-.4-.3M118 102.4l-.4-.3M118 102.9l-.4-.3"/>
<path d="M118 100.4l-.4-.3M118 101.9l-.4-.3M118 100.9l-.4-.3M118 101.5l.1-.1M118 102l.1-.1M118 102.5l.1-.1M118 101l.1-.1M118.1 100.4l-.1 .1M118.1 102.9l-.4 .3"/>
</g>
<path d="M105.6 70.2h14.9M106.4 75.4v16.8M113.1 71.7h3.4M113.1 71.6h3.4M116.5 71.7h-3.4M111.8 97.4h-3.4M113.1 96.3h-4.2h8.4h-4.2M117.7 97.4h-3.4M118.2 90.2l1.4-.8 1.7-.4M127.3 97.8l7.9-7.9-7.9 7.9M108.5 103.4h9.1M110.6 103.4h-1.7h1.7" fill="none" stroke="#000" stroke-width=".2" stroke-dasharray="1.3 .6" stroke-dashoffset="-.1"/>
<path d="M106.2 73.7h12.3M108.4 71.5h4.7M113.1 70h3.5h-7.1h3.6M113.1 71.5h4.7M135.2 89.9l-7.6-7.2" fill="none" stroke="#000" stroke-width=".2" stroke-dasharray="1.3 .6" stroke-dashoffset=".2"/>
<path d="M108.5 98.2l9.2 .5M108.5 98.7l9.2 .5M108.5 99.7l9.2 .5M108.5 99.2l9.2 .5M117.7 98.2l-9.2-.5M108.5 100.2l9.2 .5M117.7 103.2l-9.2-.5M117.7 101.7l-9.2-.5M117.7 102.2l-9.2-.5M117.7 101.2l-9.2-.5M117.7 102.7l-9.2-.5" fill="none" stroke="#000" stroke-width=".2" stroke-dasharray="1.3 .6" stroke-dashoffset="-.2"/>
<path d="M106.9 93.3l1.2 1.2M118 94.5l1.3-1.2" fill="none" stroke="#000" stroke-width=".2" stroke-dasharray="1.3 .6" stroke-dashoffset=".9"/>
<path d="M108.1 94.5a2.5 2.5 0 0 1 .8 1.8M117.3 96.3a2.5 2.5 0 0 1 .7-1.8" fill="none" stroke="#000" stroke-width=".2" stroke-dasharray="1.3 .6" stroke-dashoffset="1"/>
<g fill="none" stroke="#c3c8d2" stroke-width=".2">
<path d="M37.9 100l-1.8 .5M37.9 100a4.8 4.8 0 0 0-3.3 2.5 4.9 4.9 0 0 1 4.3-2.2M37.9 100a5.3 5.3 0 0 1 5.8 2.4l.2 .8-.2 .9M38.9 96.3a5.5 5.5 0 0 1 4.4 1.8M38.9 96.3a4.9 4.9 0 0 0-5 3.3v.7M38.9 99.1a4.8 4.8 0 0 0-5 3.4v.3M38.9 99.1a4.9 4.9 0 0 1 4.8 2.6l.2 .8M38.9 98.1a4.9 4.9 0 0 0-5 3.3v.7a4.2 4.2 0 0 1 3.8-3.6 5.2 5.2 0 0 1 6 2.5l.2 .8M38.9 98.1a4.7 4.7 0 0 1 4.9 2.8l.1 .7M38.9 99.5a4.7 4.7 0 0 1 4.9 2.8l.1 .7M38.9 99.5a4.9 4.9 0 0 0-5 3.3v1.1l.5 1M38.9 98.1a4.8 4.8 0 0 0-5 3.4v.3"/>
<path d="M38.9 98.1a4.9 4.9 0 0 1 4.8 2.6l.2 .7M38.9 96.3v2.8M38.9 99.5v.8M42 97a6.1 6.1 0 0 0-7.7 1.5l-.4 .9v.6M109.1 97.8h1.6M109.1 97.8l-1 .1M109.5 97.5l-1.2 .1M110.4 97.5h-.9M110.4 97.5h-2h1.1M110.7 97.8l-2.6 .1M111.8 97.4l-1.4 .1M112.4 97.5l-3.3 .3"/>
<path d="M112.4 97.5h5.4M112.6 97.4l-4.1 .3M112.6 97.5h5.2M112.6 97.5h-.2M113.4 97.4l-.8 .1M117.7 97.7l-9.2 .5M117.7 98.2l-9.2 .5M117.7 98.7l-9.2 .5M117.7 99.2l-9.2 .5M117.7 99.7l-9.2 .5M117.9 97.6l-7.2 .2M118.1 97.9l-10 .5"/>
<path d="M118.1 98.4l-10 .5M118.1 98.9l-10 .5M118.1 99.4l-10 .5M118.1 99.9l-10 .5M202.3 97.5h1.2M202.3 97.5h1.1M203.8 97.6l-1.8 .1M204.2 97.8l-1.8 .1M204.8 98l-2.8 .1M205 98l-3 .2M206 98.2l-3.6 .2M207 99.4l-5 .3"/>
<path d="M207 99.9l-5 .3M207 98.4l-5 .3M207 99.9l-5 .2M207 98.9l-5 .3M207 98.9l-5 .2M207 98.4l-5 .2M207 99.4l-5 .2M207 98.3v.1M207 98.4v.5M207 98.9v.5M207 99.4v.5M207 99.9v.5"/>
<path d="M210.1 97.8h1.3M210.1 97.8h-.3M210.6 97.5h.2M210.8 97.5h-.3M211.4 97.8l-1.9 .1M211.5 97.4l-.7 .1M211.6 97.4l-1.2 .1M211.6 99.9l-9.2 .5M211.6 98.4l-9.2 .5M211.6 99.4l-9.2 .5M211.6 97.9l-3.1 .2M211.6 98.9l-9.2 .5"/>
<path d="M211.7 97.5l-1.6 .3M211.9 97.7l-.5 .1M212 99.6l-5 .3M212 99.1l-5 .3M212 98.6l-5 .3M212 98.1l-5 .3M212 98.2l-5 .2M212 99.7l-5 .2M212 98.7l-5 .2M212 99.2l-5 .2M33.9 102.4a4.1 4.1 0 0 1 3.7-3.8 5.3 5.3 0 0 1 6.1 2.4l.1 1.2a3.8 3.8 0 0 0-3.7-3.3 5.5 5.5 0 0 0-6.1 2.7l-.1 .9M35.1 101.9a5.6 5.6 0 0 1 7.9 .5 2.78 2.78 0 0 1-1.7 4.1 5.6 5.6 0 0 1-6.6-1.4 2.45 2.45 0 0 1 .4-3.2z"/>
<path d="M36.1 100.5a3.1 3.1 0 0 0-1.6 4.6 5.3 5.3 0 0 0 4.4 1.9M36.1 100.5a6 6 0 0 1 7.4 1.4l.4 1.3M38.9 100.3a4.5 4.5 0 0 1 4.8 2.8 3.1 3.1 0 0 1-2.1 3.3M43.9 100.2a3.7 3.7 0 0 0-3.5-3.4 5.7 5.7 0 0 0-6.3 2.5l-.2 1.3M43.9 100.6a3.7 3.7 0 0 0-3.5-3.4 5.7 5.7 0 0 0-6.3 2.5l-.2 1.3M43.9 101.3a3.7 3.7 0 0 0-3.5-3.4 5.7 5.7 0 0 0-6.3 2.5l-.2 1.3M43.9 102.7a3.7 3.7 0 0 0-3.5-3.4 5.7 5.7 0 0 0-6.3 2.5l-.2 1.3M43.9 100.9a3.7 3.7 0 0 0-3.5-3.4 5.7 5.7 0 0 0-6.3 2.5l-.2 1.3M43.9 102.3a3.7 3.7 0 0 0-3.5-3.3 5.7 5.7 0 0 0-6.3 2.4l-.2 1.3M43.9 101.1a4.1 4.1 0 0 0-4.2-3.4 5.2 5.2 0 0 0-5.8 3.1v.6M43.9 100.4a4.1 4.1 0 0 0-4.2-3.4 5.2 5.2 0 0 0-5.8 3.1v.6M43.9 102.8a4.1 4.1 0 0 0-4.2-3.3 5.2 5.2 0 0 0-5.8 3.1v.6"/>
<path d="M43.9 100.7a4.1 4.1 0 0 0-4.2-3.3 5.2 5.2 0 0 0-5.8 3.1v.6M43.9 100a4.1 4.1 0 0 0-4.2-3.3 5.2 5.2 0 0 0-5.8 3.1v.6M117.3 103l-9 .2M117.3 103h.7l-3.3 .4M117.7 103.2l-3 .2M117.7 101.7l-9.2 .5M117.7 102.2l-9.2 .5M117.7 102.7l-9.2 .5M117.7 100.2l-9.2 .5M117.7 100.7l-9.2 .5M117.7 101.2l-9.2 .5M117.8 103.2l-3.1 .2"/>
<path d="M118.1 101.4l-10 .5M118.1 101.9l-10 .5M118.1 102.4l-10 .5M118.1 102.9l-.8 .1M118.1 100.9l-10 .5M118.1 100.4l-10 .5M204.3 103l-2.2 .1M204.3 103h1.7M206 103l-3.3 .4M207 103.2l-4.3 .2M207 102.9l-1 .1M207 101.4l-5 .2"/>
<path d="M207 100.4l-5 .2M207 102.4l-5 .3M207 101.9l-5 .3M207 102.9l-2.7 .1M207 100.4l-5 .3M207 100.9l-5 .3M207 101.4l-5 .3M207 102.4l-5 .2M207 100.9l-5 .2M207 101.9l-5 .2M207 100.4v.5M207 100.9v.5"/>
<path d="M207 101.4v.5M207 101.9v.5M207 102.4v.5M207 102.9v.3M211.6 102.9l-8.9 .5M211.6 100.4l-9.2 .5M211.6 102.4l-9.2 .5M211.6 101.9l-9.2 .5M211.6 101.4l-9.2 .5M211.6 100.9l-9.2 .5M211.9 103.1l-4.9 .1M212 100.6l-5 .3"/>
<path d="M212 102.6l-5 .3M212 100.1l-5 .3M212 102.1l-5 .3M212 101.1l-5 .3M212 101.6l-5 .3M212 102.7l-5 .2M212 101.2l-5 .2M212 100.7l-5 .2M212 101.7l-5 .2M212 102.2l-5 .2M212 100.2l-5 .2"/>
</g>
<path d="M115.8 97.5h2M117.8 97.5h-1.2" fill="none" stroke="#c3c8d2" stroke-width=".2" stroke-dasharray="1.3 .6" stroke-dashoffset=".6"/>
<path d="M108.4 97.5h5.1" fill="none" stroke="#c3c8d2" stroke-width=".2" stroke-dasharray="1.3 .6"/>
<path d="M113.7 97.5h-5.3" fill="none" stroke="#c3c8d2" stroke-width=".2" stroke-dasharray="1.3 .6" stroke-dashoffset="-.2"/>
<g font-size="8.5">
<text x="209.3" y="174.2">Valve, PEEP</text>
<text x="214.8" y="182.3">air outlet</text>
<text x="198.9" y="195.5">A</text>
<text x="257.4" y="195.4">2</text>
</g>
<g font-size="8.1">
<text x="67.6" y="8.9">2</text>
<text x="207.3" y="8.9">1</text>
<text x="4.4" y="56.2">B</text>
<text x="270.4" y="56.2">B</text>
<text x="3.7" y="164.1">A</text>
<text x="269.7" y="164.1">A</text>
<text x="67.6" y="212.4">2</text>
<text x="207.3" y="212.4">1</text>
</g>
<text font-size="6.9" x="204.5" y="160.1">Helpful Engineering</text>
<g font-size="4.2" fill="#808080">
<text x="138.7" y="18.6">29.80</text>
<text x="141.5" y="24.8">18.40</text>
<text x="77.4" y="31">12.01</text>
<text x="144.2" y="30.9">14.12</text>
<text x="77.4" y="37.7">12.01</text>
<text x="83.3" y="59.4">X4</text>
<text x="94.2" y="59.4">2.60</text>
<text x="55" y="67.3">22.36</text>
<text x="174.5" y="66.7">2.83</text>
<text x="128.5" y="74.2">50.78</text>
<text x="55" y="85.7">25.00</text>
<text x="184.9" y="84.4">51.81</text>
<text x="142.5" y="95.1">45°</text>
<text x="184.9" y="101.7">14.50</text>
<text x="86.7" y="102.7">18.68</text>
<text x="186.7" y="115.2">29.80</text>
<text x="88.6" y="121">R8.40</text>
<text x="91.1" y="137.5">18.29</text>
</g>
<g font-size="4.2">
<text x="28.4" y="56.2">AUX VIEW</text>
<text x="34.5" y="60.4">A-A</text>
<text x="151.2" y="107.8">A</text>
<text x="143.1" y="115.9">A</text>
</g>
<g font-size="3.4">
<text x="197.8" y="166">TITLE:</text>
<text x="198.7" y="188.1">SIZE</text>
<text x="207.5" y="188.1">DWG. NO.</text>
<text x="256.5" y="188.2">REV</text>
<text x="198.8" y="201.7">SCALE: 1:2</text>
<text x="217.7" y="201.8">WEIGHT:</text>
<text x="244.5" y="201.7">SHEET 3 OF 6</text>
</g>
<g font-size="2.5">
<text x="170.1" y="161.4">Filip Kober</text>
<text x="170.6" y="166.2">Burhan Q</text>
</g>
<text font-size="2.4" x="119.8" y="156.2">UNLESS OTHERWISE SPECIFIED:</text>
<g font-size="2.2">
<text x="119.5" y="161.8">DIMENSIONS ARE IN MM</text>
<text x="154.8" y="161.4">Design from</text>
<text x="173.2" y="156.8">NAME</text>
<text x="187.9" y="156.7">DATE</text>
<text x="119.5" y="164.4">TOLERANCES:</text>
<text x="119.5" y="167.1">FRACTIONAL</text>
<text x="154.9" y="166.3">Drawn by</text>
<text x="119.5" y="169.7">ANGULAR: MACH</text>
<text x="119.5" y="172.4">TWO PLACE DECIMAL</text>
<text x="142.5" y="169.7">BEND</text>
<text x="154.8" y="171">ENG APPR.</text>
<text x="119.5" y="175">THREE PLACE DECIMAL</text>
<text x="154.9" y="175.7">MFG APPR.</text>
<text x="154.9" y="180.4">Q.A.</text>
<text x="154.9" y="184.6">COMMENTS:</text>
</g>
<g font-size="2.1">
<text x="75.5" y="195.7">NEXT ASSY</text>
<text x="100.9" y="195.7">USED ON</text>
<text x="86.9" y="201.5">APPLICATION</text>
<text x="123.1" y="201.6">DO NOT SCALE DRAWING</text>
</g>
<g font-size="2">
<text x="119.2" y="180.6">INTERPRET GEOMETRIC</text>
<text x="119.2" y="183.1">TOLERANCING PER:</text>
<text x="119.1" y="186.7">MATERIAL</text>
<text x="119.1" y="193.5">FINISH</text>
</g>
</svg>
